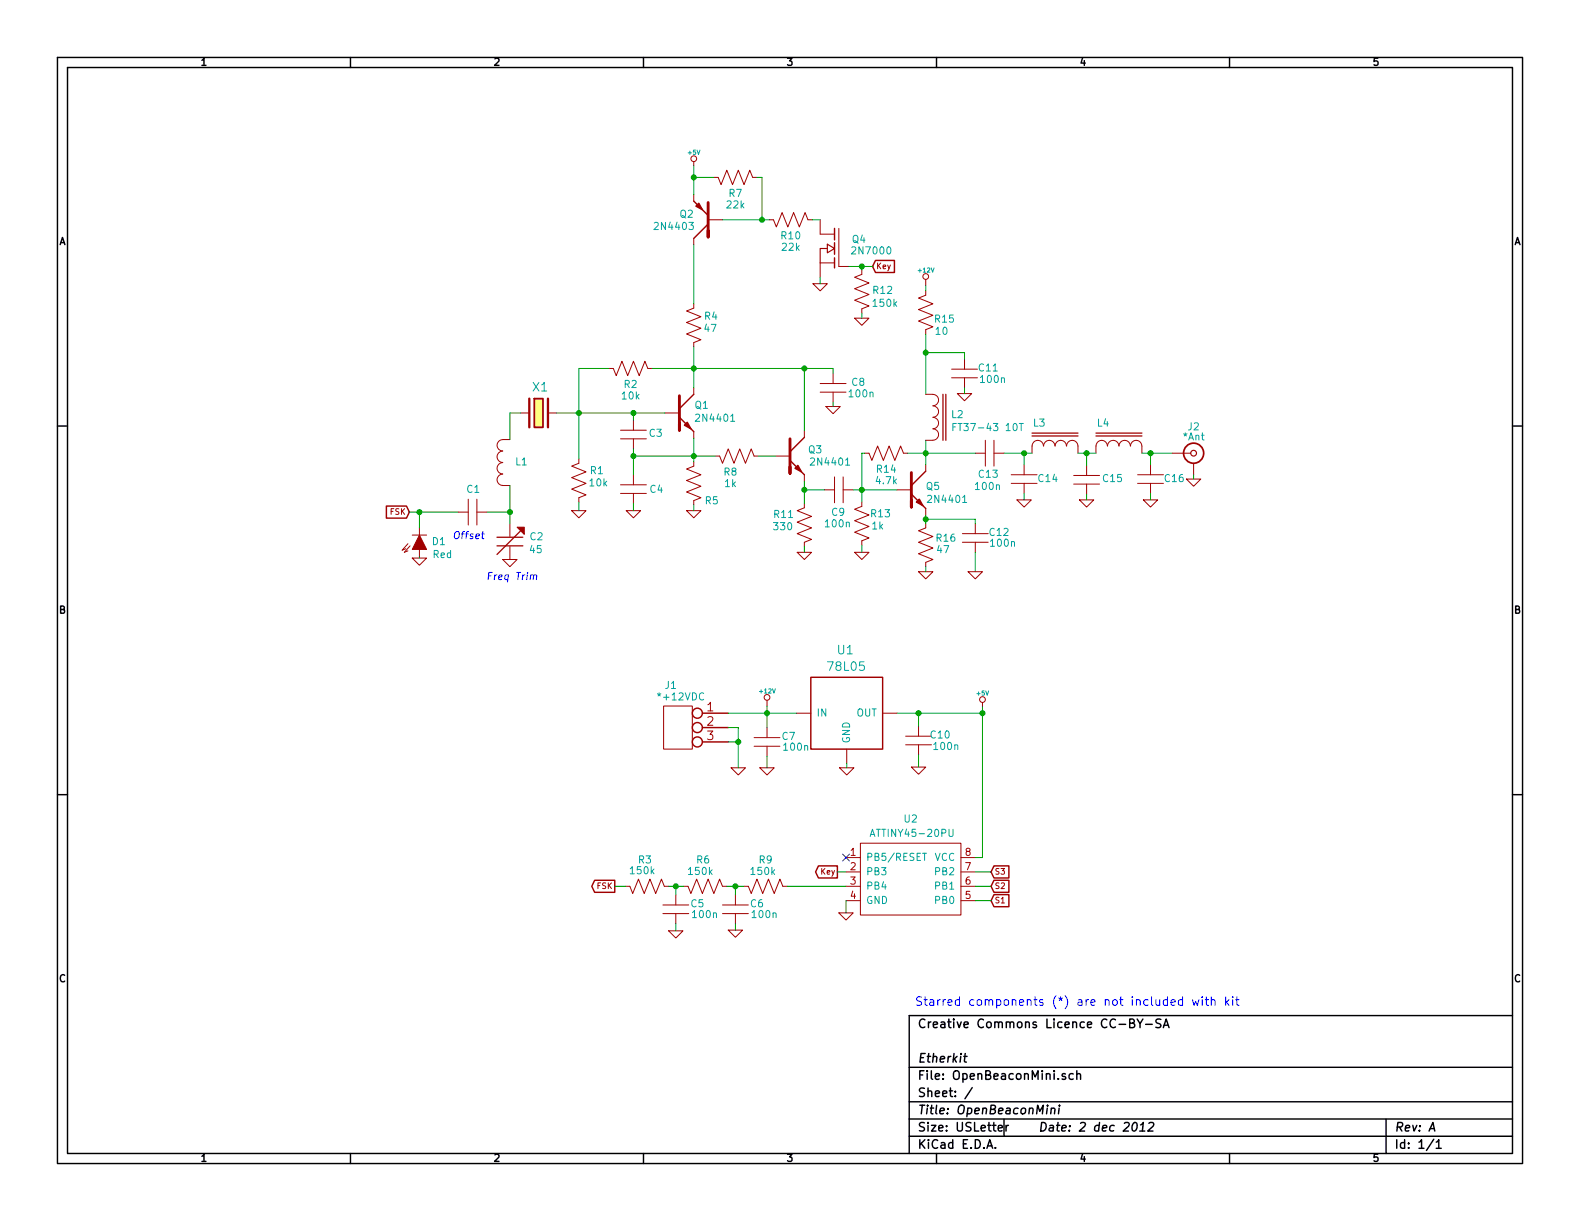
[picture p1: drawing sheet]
<svg xmlns="http://www.w3.org/2000/svg" width="279mm" height="216mm" viewBox="0 0 279 216" stroke-linecap="round" stroke-linejoin="round" font-family="sans-serif">
<g fill="none" stroke="#000" stroke-width=".25">
<path d="M10.2 10.2h259v195.5h-259zM11.9 11.9h255.6v192.1h-255.6zM62 10.2v1.7M113.8 10.2v1.7M165.6 10.2v1.7M217.4 10.2v1.7M10.2 75.3h1.7M267.5 75.3h1.7M10.2 140.5h1.7M267.5 140.5h1.7M267.5 179.6h-106.7v24.4M160.8 188.7h106.7"/>
<path d="M160.8 194.8h106.7M160.8 197.9h106.7M170.4 186.8h.6M170.7 186.3l-.2 1.3 .4 .2M171.9 192.3l-1.3 2M176.5 199.5l.8-.1-.1-.3-.4-.1-.3 .2 .1 .7h.6M177.5 197.9v3M177.9 199v1M178.3 199l-.2 .1-.2 .2M185.2 195.9l-.1 1.1M185.2 195.4v.2M185.9 196.1l.3-.2 .3 .1v1"/>
<path d="M185.9 195.9l-.1 1.1M187.3 195.9l-.1 1.1M187.4 195.4v.2M188.4 189.9l-.4-.1-.2 .3 .1 .2 .5 .1v.4h-.6M189.8 189.9a.48 .48 0 0 0-.7 .1v.7l.3 .2 .4-.1M190.4 190l.1-.1a.36 .36 0 0 1 .6 .2v.8M190.4 189.3v1.6M199.8 180.9l.6-.1 .2-.2-.2-.3-.6-.1v1.5h.6l.3-.3a.41 .41 0 0 0-.4-.5M200.4 198.6l.4-.1a.88 .88 0 0 1-.3 1.5l-.3-.3a1.19 1.19 0 0 1 .2-1.1zM201.1 180.2l.5 .8 .5-.8M201.5 200h.9M201.6 181v.7"/>
<path d="M201.7 198.9l.5-.4-.2 1.5M202.6 181.1h1.2M203.2 198.6l.2-.1h.4l.2 .3-.1 .3-1 .9h1M205.3 180.3a.62 .62 0 0 0-.8 0v.5l.7 .3v.5a.68 .68 0 0 1-.8 0M205.7 181.7l.5-1.5 .5 1.5M205.8 181.3h.8M245.1 197.9v6.1M252.7 200l.7-1.5 .3 1.5M62 204v1.7M113.8 204v1.7M160.8 200.9h106.7M165.6 204v1.7"/>
<path d="M174.5 203l.5-1.5 .5 1.5M174.7 202.6h.7M176 202.9v.1M217.4 204v1.7M253.5 201.4l-1.3 2M254 202l.4-.5v1.5M254 203h.9"/>
</g>
<g fill="none" stroke="#a00000" stroke-width=".18">
<path d="M122.7 28.6v.7M122.7 34.4v1.2M125.2 38.9h2.6M126.2 31.4h.8l.5 1.2 1-2.5 1 2.5 1.1-2.5 1 2.5 1-2.5 .5 1.3h.8M136 38.9h.8l.5 1.2 1-2.5 1 2.5 1-2.5 1.1 2.5 1-2.5 .5 1.3h.7M145 38.9v2.5h2.6M122.7 53.7v.8l-1.3 .5 2.6 1-2.6 1 2.6 1-2.6 1.1 2.6 1-1.3 .5v.7M122.7 42.2v1.1M143.8 50.2h2.5l-1.3 1.2zM147.6 46.5h-2.6v2.5M148.3 40.4v6.7h1.8M151.1 56.3h2.6l-1.3 1.2z"/>
<path d="M152.4 47.8v.7l-1.3 .5 2.6 1-2.6 1.1 2.6 1-2.6 1 2.6 1-1.3 .5v.8M163.7 51.4v.8l-1.3 .5 2.6 1-2.6 1 2.6 1.1-2.6 1 2.6 1-1.3 .5v.8M163.7 49.4v1M88.9 79.8a1 1 0 0 0-1 1 1 1 0 0 0 1 1M90.2 77.7h-1.3a1 1 0 0 0-1 1 1 1 0 0 0 1 1M92.1 73h1.4M97 73h1.4M107.7 65.2h.8l.5 1.2 1-2.5 1 2.5 1-2.5 1 2.5 1-2.5 .6 1.3h.7M109.7 76.1h4.6M109.7 77.6h4.6M112 74.3v1.8M112 77.6v1.8"/>
<path d="M117.6 73h2.5M122.7 68.6v1.1M122.7 76.3v1.2M142.2 76.2v1.1M145 67.8h4.6M145 69.3h4.6M146 71.9h2.6l-1.3 1.3zM147.3 66v1.8M147.3 69.3v1.8M163.7 69.7h1.3M163.7 77.9h1.3M165 75.8a.99 .99 0 0 1 1 1 .99 .99 0 0 1-1 1"/>
<path d="M165 73.8a.99 .99 0 0 1 1 1 .99 .99 0 0 1-1 1M165 71.8a.99 .99 0 0 1 1 1 .99 .99 0 0 1-1 1M165 69.7a.99 .99 0 0 1 1 1 .99 .99 0 0 1-1 1M168.3 65.3h4.5M168.3 66.8h4.5M169.3 69.6h2.5l-1.2 1.3zM170.6 63.5v1.8M170.6 66.8v1.8M174.2 77.9v4.5M175.8 77.9v4.5M182.5 78.9v1.2M182.5 78.9a1 1 0 0 1 1-1 1 1 0 0 1 1 1"/>
<path d="M184.6 78.9a1 1 0 0 1 1-1 1 1 0 0 1 1 1M186.6 78.9a1 1 0 0 1 1-1 1 1 0 0 1 1 1M188.6 78.9a1 1 0 0 1 1-1 1 1 0 0 1 1 1v1.2M72.1 96.1l-1 1.2 .7-.3M72.5 96.5l-1 1.2 .6-.3M72.9 98.7h2.5l-1.2 1.2zM72.9 94.6h2.5M74.2 93.3v1.3M74.2 97.2v1.2M81 90.6h1.8M82.8 88.3v4.5M84.3 88.3v4.5"/>
<path d="M84.3 90.6h1.8M88.9 98.9h2.5l-1.2 1.3zM88.9 81.8a1 1 0 0 0-1 1 1 1 0 0 0 1 1M88.9 83.8a1 1 0 0 0-1 1 1 1 0 0 0 1 1M88.9 85.9h1.3M90.2 92.6v2.3M90.2 96.6v2.3M101.1 90.3h2.5l-1.2 1.3zM102.4 81.2v.7l-1.3 .5 2.5 1-2.5 1.1 2.5 1-2.5 1 2.5 1-1.2 .5v.8M109.7 85.7h4.6M109.7 87.2h4.6M110.7 90.3h2.6l-1.3 1.3z"/>
<path d="M112 83.9v1.8M112 87.2v1.8M121.4 90.3h2.6l-1.3 1.3zM122.7 81.7v.7l-1.3 .5 2.6 1-2.6 1.1 2.6 1-2.6 1 2.6 1-1.3 .5v.8M126.5 80.6h.8l.5 1.3 1-2.5 1 2.5 1-2.5 1 2.5 1-2.5 .5 1.2h.8M137.2 80.6h2.5M141 97.7h2.5l-1.3 1.2zM142.2 89v.8l-1.2 .5 2.5 1-2.5 1 2.5 1-2.5 1.1 2.5 1-1.3 .5v.7M142.2 83.9v1.2M145.8 86.6h1.8M147.6 84.3v4.6M149.1 86.6h1.8"/>
<path d="M149.1 84.3v4.6M151.1 97.7h2.6l-1.3 1.2zM152.4 88.8v.7l-1.3 .5 2.6 1.1-2.6 1 2.6 1-2.6 1 2.6 1-1.3 .5v.8M152.9 80.1h.8l.5 1.3 1-2.5 1 2.5 1-2.5 1 2.5 1.1-2.5 .5 1.2h.7M158.6 86.6h2.6M163.7 92.6v.7l-1.3 .6 2.6 1-2.6 1 2.6 1-2.6 1 2.6 1-1.3 .5v.8M163.7 82.2v1.1M163.7 89.9v1.2M170.2 94.4h4.6M170.2 95.9h4.6M172.5 80.1h1.7M172.5 92.6v1.8"/>
<path d="M172.5 95.9v1.8M175.8 80.1h1.7M178.8 83.9h4.6M178.8 85.5h4.6M179.8 88.4h2.6l-1.3 1.3zM181.1 82.2v1.7M181.1 85.5v1.7M189.9 84.1h4.5M189.9 85.6h4.5M190.9 88.4h2.5l-1.2 1.3zM192.2 82.3v1.8M192.2 85.6v1.8"/>
<path d="M193.8 80.1v-1.2a1.02 1.02 0 0 1 1-1 1.02 1.02 0 0 1 1.1 1 1.02 1.02 0 0 1 1-1 1.02 1.02 0 0 1 1 1 1.02 1.02 0 0 1 1-1 1.02 1.02 0 0 1 1 1 1 1 0 0 1 1-1 1 1 0 0 1 1 1v1.2M201.2 83.9h4.5M201.2 85.5h4.5M202.2 88.4h2.5l-1.2 1.3zM203.5 82.2v1.7M203.5 85.5v1.7M207.3 80.1h3.3M209.8 84.7h2.5l-1.2 1.3zM211.1 82v1.9M162.4 101.1h2.6l-1.3 1.3zM171.2 101.1h2.5l-1.2 1.3zM117.3 124.8h5.1v7.7h-5.1z"/>
<path d="M129.3 135.8h2.5l-1.2 1.2zM133.3 130.4h4.6M133.3 132h4.6M134.4 135.8h2.5l-1.3 1.2zM135.6 123.8v1M135.6 128.7v1.7M135.6 132v1.7M140.8 126.1h2.6M148.5 135.8h2.5l-1.3 1.2zM149.7 132.5v2.5M156.1 126.1h2.5M160.1 130.2h4.6"/>
<path d="M160.1 131.7h4.6M161.2 135.6h2.5l-1.3 1.3zM162.4 128.4v1.8M162.4 131.7v1.8M173.7 124.2v.8M110.6 156.7h.8l.5 1.3 1-2.6 1 2.6 1-2.6 1.1 2.6 1-2.6 .5 1.3h.7M119.5 158.2v1.8M120.9 156.7h.8l.5 1.3 1-2.6 1 2.6 1-2.6 1 2.6 1.1-2.6 .5 1.3h.7M130 158.2v1.8M131.6 156.7h.7l.5 1.3 1.1-2.6 1 2.6 1-2.6 1 2.6 1-2.6 .5 1.3h.8M149.6 156.7h2.5M149.6 151.6h2.5"/>
<path d="M149.6 154.2h2.5M149.6 159.3h2.5M152.1 149.1h17.8v12.7h-17.8zM169.9 156.7h2.6M169.9 151.6h2.6M169.9 154.2h2.6M169.9 159.3h2.6M117.2 160h4.6M117.2 161.5h4.6M118.2 164.6h2.6l-1.3 1.3zM119.5 161.5v1.8M127.8 160h4.5"/>
<path d="M127.8 161.5h4.5M128.8 164.5h2.5l-1.3 1.2zM130 161.5v1.8M148.3 161.4h2.6l-1.3 1.3z"/>
<circle cx="122.7" cy="28.1" r=".51"/>
<circle cx="163.7" cy="48.9" r=".51"/>
<circle cx="135.6" cy="123.3" r=".51"/>
<circle cx="173.7" cy="123.7" r=".51"/>
</g>
<g fill="none" stroke="#a00000" stroke-width=".25">
<path d="M122.7 35.6l2.5 2.5M125.2 39.6l-2.5 2.6M147.6 40.4v2M147.6 42.9v2.1M147.6 45.6v1.8M154.8 46.1h3.4v2.1h-3.4l-.5-1.1zM120.1 73.8l2.6 2.5M122.7 69.7l-2.6 2.6M142.2 77.3l-2.5 2.6M68.3 89.5h3.6l.5 1.1-.5 1h-3.6zM139.7 81.4l2.5 2.5M161.2 87.4l2.5 2.5"/>
<path d="M163.7 83.3l-2.5 2.6M143.4 119.8h12.7v12.7h-12.7zM124.2 126.1h4.6M124.2 128.7h4.6M124.2 131.2h4.6M105.2 155.7h3.5v2.1h-3.5l-.6-1.1zM144.7 153.1h3.4v2.1h-3.4l-.5-1zM175.8 158.2h2.6v2.1h-2.6l-.5-1zM175.8 153.1h2.6v2.1h-2.6l-.5-1zM175.8 155.7h2.6v2.1h-2.6l-.5-1.1z"/>
<circle cx="123.3" cy="126.1" r=".89"/>
<circle cx="123.3" cy="128.7" r=".89"/>
<circle cx="123.3" cy="131.2" r=".89"/>
</g>
<path d="M125.2 35.8v6.1v-1.1M120.1 70v6.1v-1.2M139.7 77.6v6.1v-1.1M161.2 83.6v6.1v-1.2" fill="none" stroke="#a00000" stroke-width=".51"/>
<g fill="#a00000" stroke="#a00000" stroke-width=".25">
<path d="M123.1 36.4l.5-.5 .6 1.2z"/>
<path d="M162.1 88.8l.5-.5 .6 1.1z"/>
<path d="M140.6 82.8l.5-.5 .6 1.1z"/>
<path d="M121.5 74.7l.7 1.1-1.2-.6z"/>
</g>
<g fill="none" stroke="#00f" stroke-width=".18">
<path d="M85.2 94.4h.4M85.4 94l-.1 1.1v.1l.2 .1M93.8 101.8l.2-.1h.3v.8M94.4 101.8l.2-.1h.3l-.1 .8M207.1 177.3l.7-.2-.1-.3h-.4l-.2 .2 .1 .7h.5M209.1 176.8a.48 .48 0 0 0-.6 .1v.7l.2 .2 .4-.1M209.1 176.3v1.5M210.9 176.8l.3 1 .2-.7 .3 .7 .3-1M212.6 176.3v.1M212.6 176.8v1M213.1 176.8h.6M213.3 176.3v1.3l.4 .2"/>
<path d="M214.2 176.9l.1-.1a.36 .36 0 0 1 .6 .2v.8M214.2 176.3v1.5M216.7 176.3v1.5M216.9 177.2l.4 .6M217.3 176.8l-.6 .5M218 176.3v.1M218 176.8v1M218.5 176.8h.6M218.7 176.3v1.3l.4 .2"/>
</g>
<path d="M129.2 74.5h.7M168.5 75.5h.4M169.1 74.9h-.6v1.2M180.2 74.9h.7M180.6 74.9v1.2M149.5 82.2h.7M170.2 88.8h.7M153.9 147.9l.4-1.3 .4 1.3M154 147.5h.6M163.1 150.9h.8M163.5 150.9v1.2M167.8 146.6v1.1l.2 .2h.4l.1-.2v-1.1" fill="none" stroke="#00a0a0" stroke-width=".18"/>
<g fill="none" stroke="#a00000" stroke-width=".2">
<path d="M146.3 43.9h-1.3v2.6M146.3 43.2l1.3 .7-1.3 .8z"/>
<circle cx="211.1" cy="80.1" r=".51"/>
</g>
<g fill="none" stroke="#a00000" stroke-width=".3">
<path d="M94.5 70.5h1.5v5.1h-1.5z"/>
<circle cx="211.1" cy="80.1" r="1.78"/>
</g>
<path d="M166.8 69.7v8.2M167.3 69.7v8.2M182.5 77.1h8.1M182.5 76.6h8.1M193.8 77.1h8.1M193.8 76.6h8.1M87.9 96.5h4.6M87.9 95h4.6M92.1 93.9l-4.2 4.1" fill="none" stroke="#a00000" stroke-width=".23"/>
<g fill="#a00000" stroke="#a00000" stroke-width=".18">
<path d="M74.2 94.6l1.2 2.6h-2.5z"/>
<path d="M91.4 93.2h1.3v1.3z"/>
</g>
<path d="M93.6 70.5v5.1M96.9 70.5v5.1" fill="none" stroke="#a00000" stroke-width=".41"/>
<path d="M94.5 70.5h1.5v5.1h-1.5z" fill="#ffff80" stroke="#ffff80" stroke-width=".25"/>
<g fill="none" stroke="#00a000" stroke-width=".18">
<path d="M122.7 29.3v5.1M122.7 31.4h3.5M127.8 38.9h8.2M133.9 31.4h.8v7.5M143.6 38.9h1.4M122.7 43.3v10.4M145 49v1.2M150.1 47.1h4.2M152.4 47.1v.7M152.4 55.4v.9M163.7 50.4v1M163.7 59.1v10.6"/>
<path d="M92.1 73h-1.9v4.7M98.4 73h19.2M107.7 65.2h-5.3v16M112 73v1.3M112 79.4v4.5M115.3 65.2h32v.8M122.7 61.3v7.3M122.7 77.5v4.2M142.2 65.2v11M147.3 71.1v.8M163.7 77.9v4.3M163.7 62.4h6.9v1.1"/>
<path d="M170.6 68.6v1M72.4 90.6h8.6M74.2 90.6v2.7M74.2 98.4v.3M86.1 90.6h4.1M90.2 85.9v6.7M102.4 88.8v1.5M112 89v1.3M112 80.6h14.5M122.7 89.3v1M134.1 80.6h3.1M142.2 86.6h3.6"/>
<path d="M142.2 85.1v3.9M142.2 96.6v1.1M150.9 86.6h7.7M152.4 96.4v1.3M152.9 80.1h-.5v8.7M160.5 80.1h12M163.7 91.1v1.5M163.7 91.8h8.8v.8M172.5 97.7v3.4M177.5 80.1h5M181.1 80.1v2.1M181.1 87.2v1.2"/>
<path d="M190.6 80.1h3.2M192.2 80.1v2.2M192.2 87.4v1M201.9 80.1h5.4M203.5 80.1v2.1M203.5 87.2v1.2M211.1 83.9v.8M163.7 100.2v.9M128.8 126.1h12M128.8 131.2h1.8M128.8 128.7h1.8v7.1M135.6 124.8v3.9"/>
<path d="M135.6 133.7v2.1M149.7 135v.8M158.6 126.1h15.1M162.4 126.1v2.3M162.4 133.5v2.1M173.7 125v26.6h-1.2M108.7 156.7h1.9M118.2 156.7h2.7M119.5 156.7v1.5M128.5 156.7h3.1M130 156.7v1.5M139.2 156.7h10.4"/>
<path d="M148.1 154.2h1.5M149.6 159.3v2.1M172.5 154.2h2.8M172.5 156.7h2.8M172.5 159.3h2.8M119.5 163.3v1.3M130 163.3v1.2"/>
</g>
<g fill="#00a000" stroke="#00a000" stroke-width=".25">
<circle cx="130" cy="156.7" r=".41"/>
<circle cx="134.7" cy="38.9" r=".41"/>
<circle cx="122.7" cy="31.4" r=".41"/>
<circle cx="203.5" cy="80.1" r=".41"/>
<circle cx="163.7" cy="80.1" r=".41"/>
<circle cx="152.4" cy="86.6" r=".41"/>
<circle cx="142.2" cy="86.6" r=".41"/>
<circle cx="74.2" cy="90.6" r=".41"/>
<circle cx="90.2" cy="90.6" r=".41"/>
<circle cx="122.7" cy="80.6" r=".41"/>
<circle cx="112" cy="73" r=".41"/>
<circle cx="102.4" cy="73" r=".41"/>
<circle cx="192.2" cy="80.1" r=".41"/>
<circle cx="181.1" cy="80.1" r=".41"/>
<circle cx="163.7" cy="62.4" r=".41"/>
<circle cx="152.4" cy="47.1" r=".41"/>
<circle cx="119.5" cy="156.7" r=".41"/>
<circle cx="162.4" cy="126.1" r=".41"/>
<circle cx="135.6" cy="126.1" r=".41"/>
<circle cx="112" cy="80.6" r=".41"/>
<circle cx="122.7" cy="65.2" r=".41"/>
<circle cx="130.6" cy="131.2" r=".41"/>
<circle cx="163.7" cy="91.8" r=".41"/>
<circle cx="173.7" cy="126.1" r=".41"/>
<circle cx="142.2" cy="65.2" r=".41"/>
</g>
<path d="M149 151l1.2 1.2M150.2 151l-1.2 1.2" fill="none" stroke="#0000c0" stroke-width=".18"/>
<g font-size="2.1" fill="#00a0a0">
<text x="94.2" y="69.3">X1</text>
<text x="146.6" y="118.7">78L05</text>
<text x="148.1" y="115.8">U1</text>
</g>
<g font-size="2.1" fill="#a00000">
<text x="125" y="125.9">1</text>
<text x="125" y="128.4">2</text>
<text x="125" y="130.9">3</text>
</g>
<text font-size="2.1" fill="#00f" x="161.8" y="177.9">Starred components (*) are not included with kit</text>
<g font-size="2.1">
<text x="162.3" y="181.9">Creative Commons Licence CC-BY-SA</text>
<text x="162.3" y="191">File: OpenBeaconMini.sch</text>
<text x="162.3" y="188">Etherkit</text>
<text x="162.3" y="197.1">Title: OpenBeaconMini</text>
<text x="162.3" y="194.1">Sheet: /</text>
<text x="162.3" y="203.2">KiCad E.D.A.</text>
<text x="162.3" y="200.2">Size: USLetter</text>
<text x="183.6" y="200.2">Date: 2 dec 2012</text>
<text x="246.6" y="200.2">Rev: A</text>
<text x="246.6" y="203.2">Id: 1/1</text>
</g>
<g font-size="1.8">
<text x="35.6" y="11.7">1</text>
<text x="87.4" y="11.7">2</text>
<text x="139.2" y="11.7">3</text>
<text x="191" y="11.7">4</text>
<text x="242.8" y="11.7">5</text>
<text x="10.4" y="43.4">A</text>
<text x="267.7" y="43.4">A</text>
<text x="10.4" y="108.6">B</text>
<text x="267.7" y="108.6">B</text>
<text x="10.4" y="173.7">C</text>
<text x="267.7" y="173.7">C</text>
<text x="35.6" y="205.5">1</text>
<text x="87.4" y="205.5">2</text>
<text x="139.2" y="205.5">3</text>
<text x="191" y="205.5">4</text>
<text x="242.8" y="205.5">5</text>
</g>
<g font-size="1.8" fill="#00a0a0">
<text x="128.9" y="34.9">R7</text>
<text x="116.1" y="40.7">2N4403</text>
<text x="120.2" y="38.6">Q2</text>
<text x="128.6" y="36.9">22k</text>
<text x="138.2" y="42.4">R10</text>
<text x="138.4" y="44.4">22k</text>
<text x="150.7" y="43">Q4</text>
<text x="151" y="45">2N7000</text>
<text x="154.5" y="52">R12</text>
<text x="124.6" y="56.6">R4</text>
<text x="124.6" y="58.8">47</text>
<text x="154.5" y="54.3">150k</text>
<text x="165.4" y="57.1">R15</text>
<text x="165.5" y="59.3">10</text>
<text x="173.1" y="65.7">C11</text>
<text x="110" y="70.7">10k</text>
<text x="110.4" y="68.7">R2</text>
<text x="150.3" y="70.3">100n</text>
<text x="150.6" y="68.3">C8</text>
<text x="173.5" y="67.8">100n</text>
<text x="114.8" y="77.3">C3</text>
<text x="122.9" y="72.3">Q1</text>
<text x="123.4" y="74.6">2N4401</text>
<text x="168.3" y="74">L2</text>
<text x="169.5" y="76.3">FT37-43 10T</text>
<text x="182.8" y="75.5">L3</text>
<text x="194.1" y="75.5">L4</text>
<text x="209.3" y="77.9">*Ant</text>
<text x="210.1" y="76.1">J2</text>
<text x="91.2" y="82.3">L1</text>
<text x="104.4" y="83.9">R1</text>
<text x="143" y="80.2">Q3</text>
<text x="143.7" y="82.4">2N4401</text>
<text x="155.1" y="83.6">R14</text>
<text x="82.6" y="87.2">C1</text>
<text x="104.3" y="86.1">10k</text>
<text x="115" y="87.2">C4</text>
<text x="124.7" y="89.2">R5</text>
<text x="128" y="84.2">R8</text>
<text x="128.2" y="86.2">1k</text>
<text x="155" y="85.7">4.7k</text>
<text x="163.8" y="86.7">Q5</text>
<text x="164.4" y="89">2N4401</text>
<text x="172.6" y="86.7">100n</text>
<text x="173.1" y="84.5">C13</text>
<text x="183.7" y="85.3">C14</text>
<text x="195.1" y="85.3">C15</text>
<text x="206" y="85.3">C16</text>
<text x="93.8" y="95.6">C2</text>
<text x="136.9" y="91.6">R11</text>
<text x="137" y="93.8">330</text>
<text x="146.1" y="93.3">100n</text>
<text x="147.1" y="91.3">C9</text>
<text x="154.1" y="91.5">R13</text>
<text x="154.2" y="93.7">1k</text>
<text x="165.6" y="95.8">R16</text>
<text x="175" y="94.8">C12</text>
<text x="76.5" y="96.4">D1</text>
<text x="76.6" y="98.7">Red</text>
<text x="93.8" y="97.9">45</text>
<text x="165.8" y="97.9">47</text>
<text x="175.3" y="96.7">100n</text>
<text x="116.7" y="123.9">*+12VDC</text>
<text x="117.7" y="121.9">J1</text>
<text x="138.3" y="130.9">C7</text>
<text x="144.4" y="126.7">IN</text>
<text x="150.4" y="131.4" transform="rotate(-90 150.4 131.4)">GND</text>
<text x="151.3" y="126.7">OUT</text>
<text x="164.6" y="130.6">C10</text>
<text x="138.7" y="132.8">100n</text>
<text x="165.3" y="132.7">100n</text>
<text x="154.6" y="148">ATTINY45-20PU</text>
<text x="159.9" y="145.5">U2</text>
<text x="111.6" y="154.6">150k</text>
<text x="112.9" y="152.7">R3</text>
<text x="121.9" y="154.8">150k</text>
<text x="123.2" y="152.7">R6</text>
<text x="132.9" y="154.8">150k</text>
<text x="134.3" y="152.7">R9</text>
<text x="153.2" y="152.3">PB5/RESET</text>
<text x="153.2" y="154.8">PB3</text>
<text x="165.2" y="152.3">VCC</text>
<text x="165.5" y="154.8">PB2</text>
<text x="122.2" y="160.5">C5</text>
<text x="132.7" y="160.5">C6</text>
<text x="153.2" y="157.4">PB4</text>
<text x="153.2" y="159.9">GND</text>
<text x="165.5" y="159.9">PB0</text>
<text x="165.5" y="157.4">PB1</text>
<text x="122.6" y="162.4">100n</text>
<text x="133.1" y="162.4">100n</text>
</g>
<g font-size="1.8" fill="#00f">
<text x="80" y="95.4">Offset</text>
<text x="86" y="102.6">Freq Trim</text>
</g>
<g font-size="1.8" fill="#a00000">
<text x="150.4" y="151.4">1</text>
<text x="150.4" y="153.9">2</text>
<text x="170.7" y="153.9">7</text>
<text x="170.7" y="151.4">8</text>
<text x="150.4" y="156.5">3</text>
<text x="150.4" y="159">4</text>
<text x="170.7" y="159">5</text>
<text x="170.7" y="156.5">6</text>
</g>
<g font-size="1.4" fill="#a00000">
<text x="154.9" y="47.6">Key</text>
<text x="68.9" y="91.1">FSK</text>
<text x="145.1" y="154.7">Key</text>
<text x="175.9" y="154.7">S3</text>
<text x="105.5" y="157.2">FSK</text>
<text x="175.9" y="159.8">S1</text>
<text x="175.9" y="157.2">S2</text>
</g>
<g font-size="1.1" fill="#00a0a0">
<text x="121.7" y="27.4">+5V</text>
<text x="162.5" y="48.2">+12V</text>
<text x="134.4" y="122.6">+12V</text>
<text x="172.8" y="123">+5V</text>
</g>
</svg>
